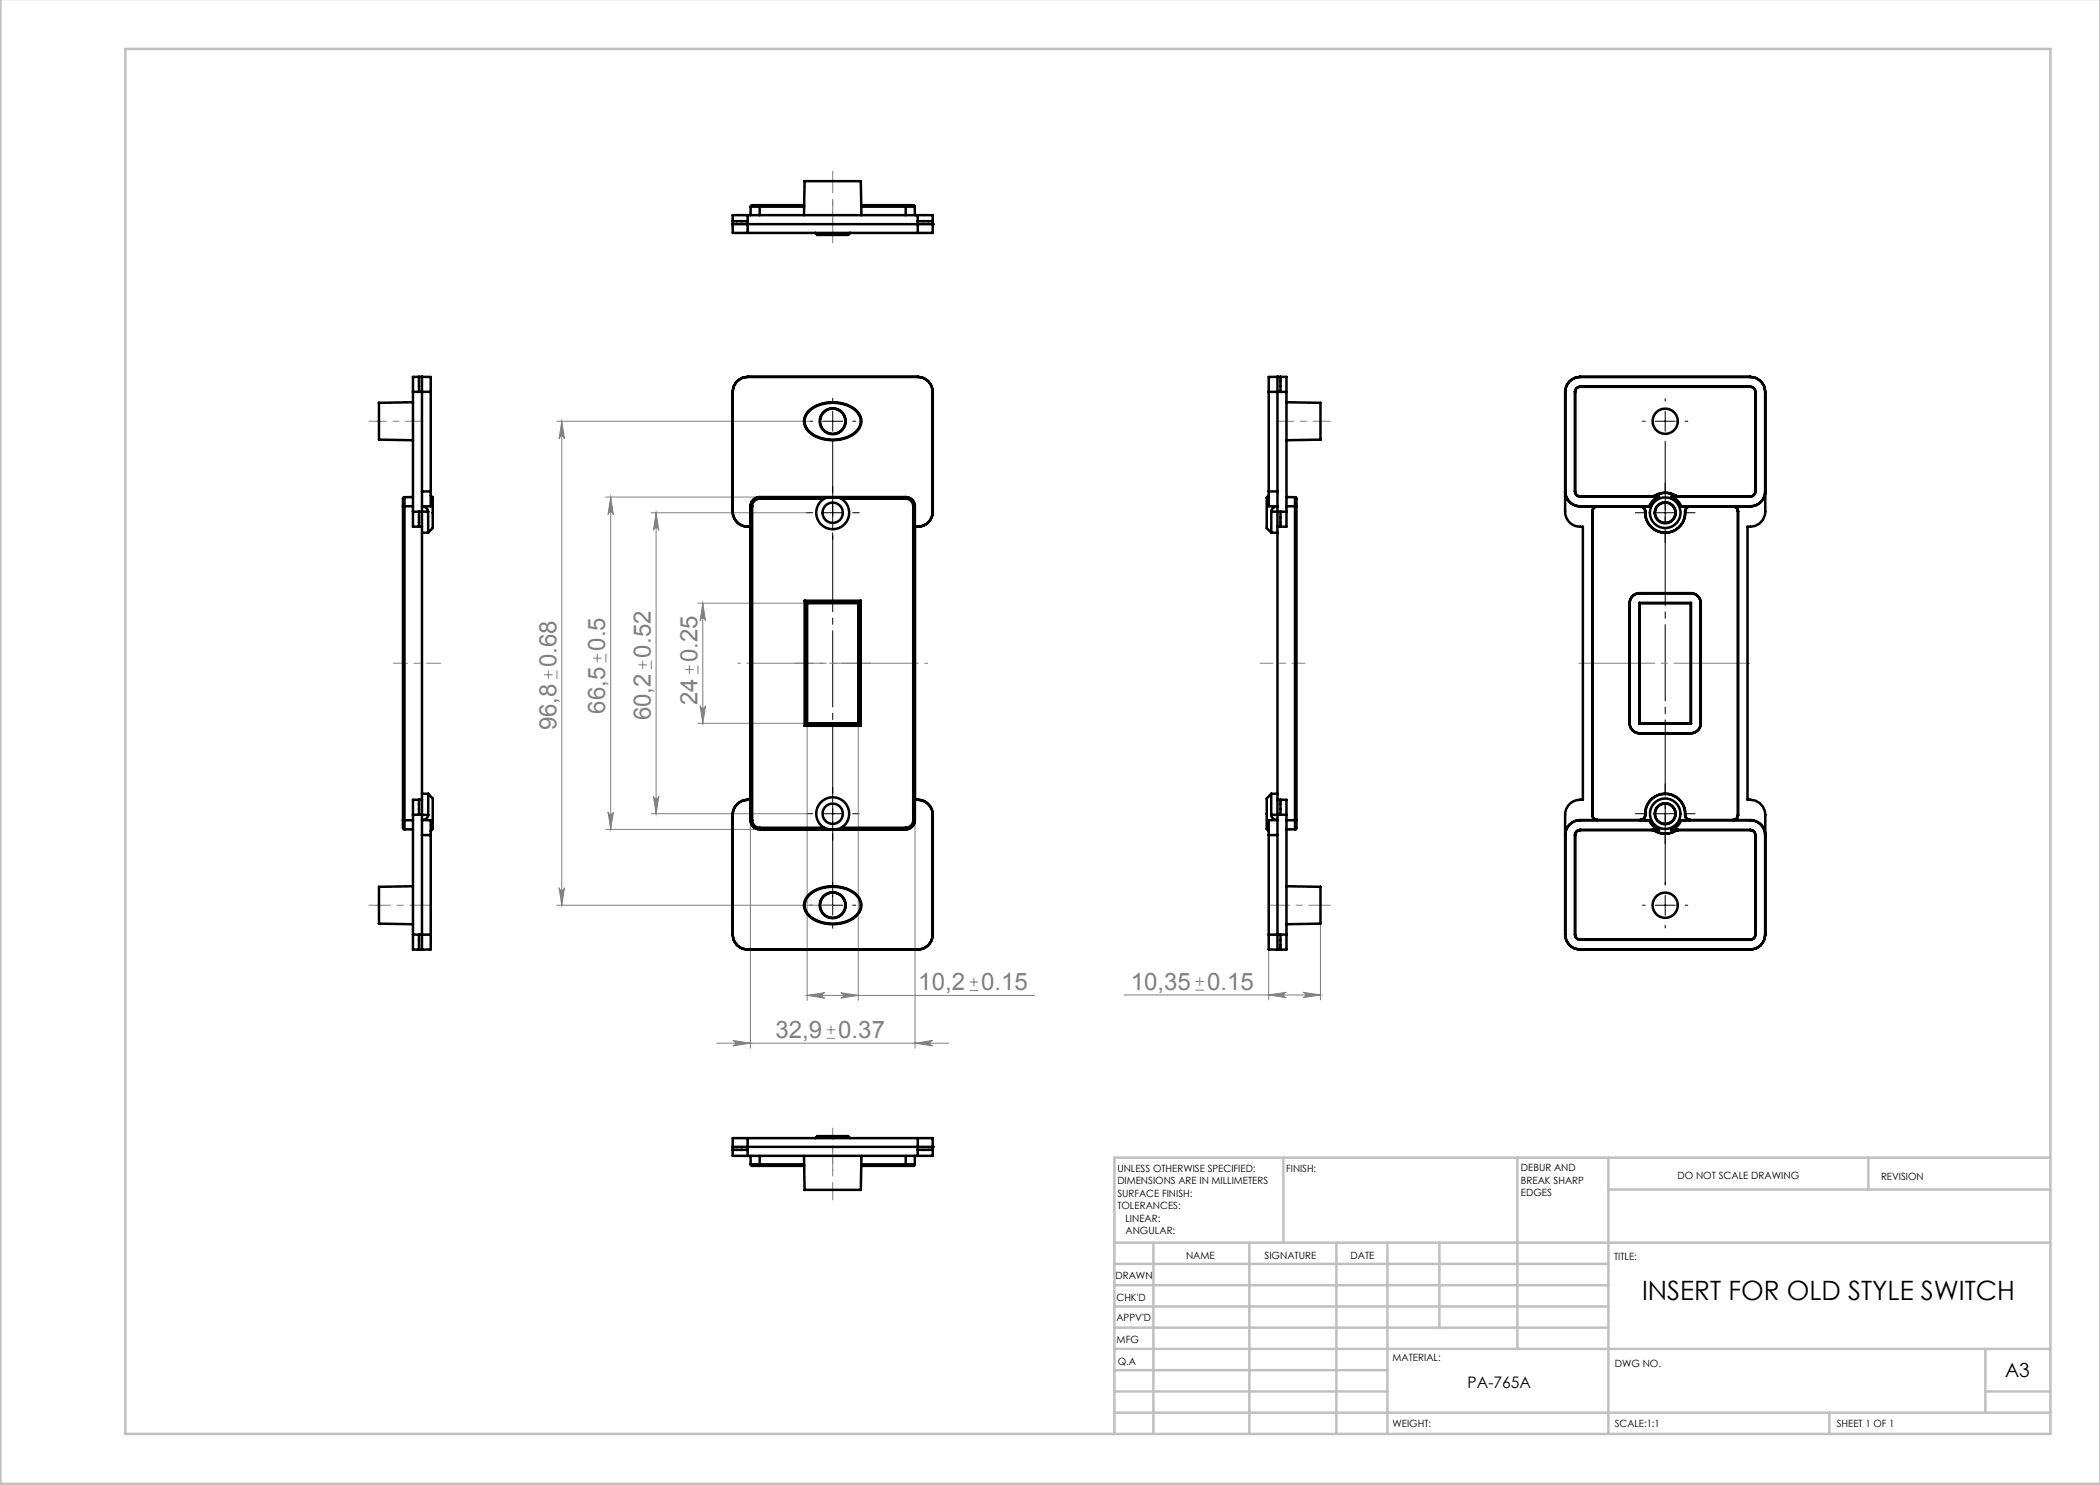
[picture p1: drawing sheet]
<svg xmlns="http://www.w3.org/2000/svg" width="420mm" height="297mm" viewBox="0 0 420 297" stroke-linecap="round" stroke-linejoin="round" font-family="sans-serif">
<g fill="none" stroke="#808080" stroke-width=".2">
<path d="M111.4 84.2h50.5M112.4 84.2l.5 3.5a.54 .54 0 0 0-.5-.5 .54 .54 0 0 0-.6 .5zM112.4 84.2v96.8M121.1 99.4h30.8M122.1 99.4l.6 3.5a.54 .54 0 0 0-.6-.5 .54 .54 0 0 0-.5 .5zM122.1 99.4v66.5M130.2 102.5h31M131.2 102.5l.6 3.5a.54 .54 0 0 0-.6-.5 .54 .54 0 0 0-.5 .5zM131.2 102.5v60.2M108.8 135h1.7M109.7 134.1v1.7M111.4 134.1v1.7"/>
<path d="M118.6 131.6h1.7M119.5 130.8v1.7M121.2 130.8v1.7M127.7 133h1.7M128.5 132.1v1.7M130.3 132.1v1.7M137 133.9h1.7M137.9 133.1v1.7M139.6 120.6h21.8M139.6 133.1v1.7M140.6 120.6l.5 3.5a.54 .54 0 0 0-.5-.5 .54 .54 0 0 0-.6 .5zM140.6 120.6v24.1"/>
<path d="M130.7 159.2a.54 .54 0 0 0 .5 .6 .54 .54 0 0 0 .6-.6l-.6 3.5zM139.6 144.7h21.8M140 141.2a.54 .54 0 0 0 .6 .5 .54 .54 0 0 0 .5-.5l-.5 3.5zM150.1 160v49.6M161.4 144.7v55.4M171.6 144.7v55.4M183 160v49.6M111.8 177.5a.54 .54 0 0 0 .6 .6 .54 .54 0 0 0 .5-.6l-.5 3.5zM121.1 165.9h30.8M121.6 162.4a.54 .54 0 0 0 .5 .5 .54 .54 0 0 0 .6-.5l-.6 3.5zM130.2 162.7h31M111.4 181h55.1"/>
<path d="M161.4 199.1h45.5M161.4 199.1l3.5-.6a.54 .54 0 0 0-.5 .6 .54 .54 0 0 0 .5 .5zM168.1 198.5l3.5 .6-3.5 .5a.54 .54 0 0 0 .6-.5 .54 .54 0 0 0-.6-.6zM193.9 198.1h1.7M193.9 196.4h1.7M194.8 195.5v1.8M224.8 199h39.3M239.1 198h1.7M239.1 196.3h1.7M240 195.4v1.8M253.7 186.9v13.1M253.7 199l3.5-.5a.54 .54 0 0 0-.5 .5 .54 .54 0 0 0 .5 .5z"/>
<path d="M260.6 198.5l3.5 .5-3.5 .5a.54 .54 0 0 0 .5-.5 .54 .54 0 0 0-.5-.5zM264.1 184.7v15.3M143.3 208.6h46.4M146.6 208.1l3.5 .5-3.5 .6a.54 .54 0 0 0 .5-.6 .54 .54 0 0 0-.5-.5zM165.3 207.7h1.8M165.3 206h1.8M166.2 205.1v1.7M183 208.6l3.5-.5a.54 .54 0 0 0-.5 .5 .54 .54 0 0 0 .5 .6z"/>
</g>
<g fill="none" stroke="#000" stroke-width=".2" stroke-dasharray="15.2 1.3 1.3 1.3">
<path d="M162.5 84.2h-.6M166.5 98.5v-1.3M166.5 80.2v-.6M170.5 84.2h.6M329 84.2h-.5M333 98.5v-1.9M333 80.2v-.5M337 84.2h.6M162.5 102.5h-1.3M166.5 106.5v1.3M170.5 102.5h1.3M329 102.5h-1.9"/>
<path d="M333 106.5v2M337 102.5h2M166.5 158.7v-1.3M333 158.7v-1.9M162.5 162.7h-1.3M166.5 166.7v1.3M166.5 177v-.6M170.5 162.7h1.3M329 162.7h-1.9M333 166.7v2M333 177v-.5M337 162.7h2"/>
<path d="M162.5 181h-.6M166.5 185v.6M170.5 181h.6M329 181h-.5M333 185v.6M337 181h.6"/>
</g>
<path d="M333 88.2v88.6" fill="none" stroke="#000" stroke-width=".2" stroke-dasharray="15.2 1.3 1.3 1.3" stroke-dashoffset="1.4"/>
<path d="M166.5 88.2v91.1" fill="none" stroke="#000" stroke-width=".2" stroke-dasharray="15.2 1.3 1.3 1.3" stroke-dashoffset=".2"/>
<g fill="none" stroke="#000" stroke-width=".2">
<path d="M164.5 84.2h4M166.5 82.2v4M331 84.2h4M333 82.2v4M164.5 102.5h4M166.5 100.5v4M331 102.5h4M333 100.5v4M164.5 162.7h4M166.5 160.7v4M166.5 179v4M331 162.7h4"/>
<path d="M333 160.7v4M333 179v4M164.5 181h4M331 181h4"/>
</g>
<path d="M314.7 132.6h36.3" fill="none" stroke="#808080" stroke-width=".2" stroke-dasharray="15.2 1.3 1.3 1.3" stroke-dashoffset="-1"/>
<path d="M252 132.6h9" fill="none" stroke="#808080" stroke-width=".2" stroke-dasharray="15.2 1.3 1.3 1.3" stroke-dashoffset="12.7"/>
<path d="M166.5 34.2v12.5M73.8 181h12.5M266.1 181h-12.5" fill="none" stroke="#808080" stroke-width=".2" stroke-dasharray="15.2 1.3 1.3 1.3" stroke-dashoffset="10.9"/>
<path d="M73.8 84.2h10.8M266.1 84.2h-10.8M166.5 240v-10.8" fill="none" stroke="#808080" stroke-width=".2" stroke-dasharray="15.2 1.3 1.3 1.3" stroke-dashoffset="11.7"/>
<path d="M174.1 132.6h-15.2" fill="none" stroke="#808080" stroke-width=".2" stroke-dasharray="15.2 1.3 1.3 1.3" stroke-dashoffset="7.6"/>
<path d="M185.5 132.6h-38" fill="none" stroke="#808080" stroke-width=".2" stroke-dasharray="15.2 1.3 1.3 1.3" stroke-dashoffset="-1.9"/>
<path d="M88.1 132.6h-9.4" fill="none" stroke="#808080" stroke-width=".2" stroke-dasharray="15.2 1.3 1.3 1.3" stroke-dashoffset="12.4"/>
<path d="M166.5 225.6v8.4" fill="none" stroke="#808080" stroke-width=".2" stroke-dasharray="15.2 1.3 1.3 1.3" stroke-dashoffset="13"/>
<path d="M166.5 48.6v-8.4" fill="none" stroke="#808080" stroke-width=".2" stroke-dasharray="15.2 1.3 1.3 1.3" stroke-dashoffset="12.9"/>
<g fill="none" stroke="#c0c0c0" stroke-width=".5">
<path d="M.1 -.1v296.9h419.9M25.1 9.8h385v277h-385zM256.7 231.5v17M303.5 231.5v38.3M321.7 231.5v55.3M321.7 237.9h88.4M373.7 231.5v6.4M410.1 231.5h-187.2v55.3M222.9 248.5h187.2M222.9 257h98.8M222.9 252.8h98.8M230.7 248.5v38.3"/>
<path d="M249.9 248.5v38.3M267.3 248.5v38.3M277.5 248.5v38.3M287.9 248.5v17M222.9 265.5h98.8M222.9 261.3h98.8M222.9 278.3h54.6M222.9 274h54.6M222.9 269.8h187.2M397.1 278.3h13M397.1 269.8v12.7M222.9 282.5h187.2"/>
<path d="M365.9 282.5v4.3"/>
</g>
<g fill="#808080">
<path d="M260.6 198.5l3.5 .5-3.5 .5a.54 .54 0 0 0 .5-.5 .54 .54 0 0 0-.5-.5zM253.7 199l3.5-.5a.54 .54 0 0 0-.5 .5 .54 .54 0 0 0 .5 .5zM183 208.6l3.5-.5a.54 .54 0 0 0-.5 .5 .54 .54 0 0 0 .5 .6zM146.6 208.1l3.5 .5-3.5 .6a.54 .54 0 0 0 .5-.6 .54 .54 0 0 0-.5-.5z"/>
<path d="M161.4 199.1l3.5-.6a.54 .54 0 0 0-.5 .6 .54 .54 0 0 0 .5 .5zM168.1 198.5l3.5 .6-3.5 .5a.54 .54 0 0 0 .6-.5 .54 .54 0 0 0-.6-.6z"/>
<path d="M121.6 162.4a.54 .54 0 0 0 .5 .5 .54 .54 0 0 0 .6-.5l-.6 3.5zM122.1 99.4l.6 3.5a.54 .54 0 0 0-.6-.5 .54 .54 0 0 0-.5 .5z"/>
<path d="M140.6 120.6l.5 3.5a.54 .54 0 0 0-.5-.5 .54 .54 0 0 0-.6 .5zM140 141.2a.54 .54 0 0 0 .6 .5 .54 .54 0 0 0 .5-.5l-.5 3.5zM131.2 102.5l.6 3.5a.54 .54 0 0 0-.6-.5 .54 .54 0 0 0-.5 .5zM130.7 159.2a.54 .54 0 0 0 .5 .6 .54 .54 0 0 0 .6-.6l-.6 3.5zM112.4 84.2l.5 3.5a.54 .54 0 0 0-.5-.5 .54 .54 0 0 0-.6 .5zM111.8 177.5a.54 .54 0 0 0 .6 .6 .54 .54 0 0 0 .5-.6l-.5 3.5z"/>
</g>
<g fill="none" stroke="#000" stroke-width=".5">
<path d="M160.9 36.2l-.1 6.8M160.9 36.2h11.3l.1 6.8M146.5 44.8l.1 1.8h2.9M146.5 44.8h3M146.5 44.2h3M149.5 44.8h37.1M149.5 44.8v1.8M149.5 46.6h34.1M149.5 44.2v.6M149.5 43h-3v1.8M149.5 43v1.2M149.5 43h34"/>
<path d="M150.1 41.3h1.8M150.1 41.3v1.7M151.9 41v.3M151.9 41h-1.5l-.3 .3M151.9 41.3v1.7M151.9 41h8.9M151.9 41.3h8.9M163.1 46.6l.4 .4M163.5 47h6.1M169.6 47h.1M170 46.6l-.4 .4M172.2 41h8.9"/>
<path d="M172.3 41.3h8.8M181.1 41.3h1.8M181.1 41v.3M181.1 41h1.6l.2 .3M181.1 41.3v1.7M182.9 41.3l.1 1.7M183.5 43h3l.1 1.2M183.5 43l.1 1.2M183.6 44.2v2.4M183.6 44.2h3M186.6 44.2v.6M186.6 44.8l-.1 1.8h-2.9"/>
<path d="M82.6 78.4v23.9M83.8 75.4v3M83.8 78.4h-1.2M84.4 75.4h1.7v3M84.4 75.4v26.9M84.4 75.4h-1.8v3M86.1 78.4h-2.3M86.1 78.4v19.9M146.5 78.4h.1M146.5 78.4v23.9M149.5 75.4h.1M149.5 75.4a3 3 0 0 0-3 3"/>
<path d="M149.5 75.4h34M183.5 75.4a3 3 0 0 1 3 3h.1M183.6 75.4h-.1M183.6 75.4h.1M183.6 75.4a3 3 0 0 1 3 3M183.6 75.4h-34.1a3 3 0 0 0-3 3M186.6 78.4h.1M186.6 78.4v23.9M253.7 78.4h2.4M253.7 78.4v19.9M255.5 75.4v26.9M255.5 75.4h-1.8v3"/>
<path d="M255.5 75.4h1.8v3M256.1 75.4v3M256.1 78.4h1.2M257.3 78.4v23.9M313 78.4v23.9a3.1 3.1 0 0 0 3.6 3v54.6a3.1 3.1 0 0 0-3.6 3.1v23.9M313 78.4h.1M313.1 78.4v19.9M315 78.4h.1M315 78.4v19.9M316 75.4a2.97 2.97 0 0 0-2.9 3M316 75.4a3 3 0 0 0-3 3M316 77.3a1.03 1.03 0 0 0-1 1.1"/>
<path d="M316 77.4a1 1 0 0 0-1 1M316 75.4h34.1M316 75.4h.1M316 77.3v.1M316 77.3h34.1M350.1 75.4a2.97 2.97 0 0 1 2.9 3M350.1 75.4a3 3 0 0 1 3 3M350.1 77.3a1.03 1.03 0 0 1 1 1.1M350.1 77.4a1 1 0 0 1 1 1M350.1 75.4h.1M350.1 77.3v.1M351.1 78.4h.1"/>
<path d="M351.1 78.4v19.9M353 78.4h.1M353 78.4v19.9M353.1 78.4v23.9a3.1 3.1 0 0 1-3.6 3v54.6a3.1 3.1 0 0 1 3.6 3.1v23.9M75.8 87.9l6.8 .1M80.9 99.4v1.8M80.9 99.4l-.3 .3v1.5M82.6 80.4l-6.8 .2v7.3M82.6 99.4h-1.7M84.4 98.3h1.7M86.1 98.3v3h-1.7M86.1 99.1l.4 .4v6.1l-.9 .9"/>
<path d="M151.9 99.7a1.5 1.5 0 0 0-1.5 1.5M151.9 99.4v.3M151.9 99.4a1.8 1.8 0 0 0-1.8 1.8M151.9 99.4a1.84 1.84 0 0 0-1.8 1.8M151.9 99.7h12.9M151.9 99.4h29.2M151.9 99.4h.1M161.8 82.3a7.4 7.4 0 0 1 9.6 .1 2.88 2.88 0 0 1-1 4.5 7.6 7.6 0 0 1-8.6-.7 2.67 2.67 0 0 1 0-3.9zM161.8 82.1a7.6 7.6 0 0 1 9.5 0 2.89 2.89 0 0 1-.6 4.8 7.5 7.5 0 0 1-9.3-1 2.76 2.76 0 0 1 .4-3.8zM164.8 99.7a3.3 3.3 0 0 0-.8 5 3.3 3.3 0 0 0 5 0 3.3 3.3 0 0 0-.7-5M166.3 99.4l-1.5 .3M166.8 99.4l1.5 .3"/>
<path d="M168.3 99.7h12.8M181.1 99.7a1.5 1.5 0 0 1 1.5 1.5M181.1 99.4v.3M181.1 99.4a1.81 1.81 0 0 1 1.8 1.8M181.1 99.4a1.83 1.83 0 0 1 1.9 1.8M181.1 99.4h.1M253.7 98.3v3h1.8M253.7 99.1l-.4 .4v6.1l1 .9M253.7 98.3h1.8M257.3 80.4l6.8 .2v7.3M257.3 99.4h1.7M259 99.4v1.8"/>
<path d="M259 99.4l.3 .3v1.5M264.1 87.9l-6.8 .1M313.1 98.3a2.97 2.97 0 0 0 2.9 3M313.1 98.3a2.94 2.94 0 0 0 2.9 3M315 98.3a1.03 1.03 0 0 0 1 1M315 98.3h.1M315 98.3a1 1 0 0 0 1 1M316 99.3h.1M316 99.3h15.8M330.4 99.3h.1M330.4 99.3h1.4M330.9 99.1l-.5 .2"/>
<path d="M330.9 99.1a4 4 0 0 1 4.2 0M330.9 99.1l.1 .1M331 99.2l-.6 .1M331 99.2a4 4 0 0 1 4.1 0M331.8 99.3a3.5 3.5 0 0 0-2 2M334.3 99.3a3.5 3.5 0 0 1 2 2M334.3 99.3h15.8M335.1 99.2l.5 .1M335.1 99.1l.6 .2M335.1 99.1v.1M335.6 99.3h-1.3M335.7 99.3h-.1"/>
<path d="M350.1 99.3h.1M351.1 98.3a1 1 0 0 1-1 1M351.1 98.3h.1M351.1 98.3a1.03 1.03 0 0 1-1 1M353 98.3a2.97 2.97 0 0 1-2.9 3M353 98.3a2.94 2.94 0 0 1-2.9 3M80.6 101.2h.3M80.6 101.2v62.8M80.9 101.2h1.7M80.9 101.2v62.8M82.6 102.3v3h1.8M82.6 102.3h1.2"/>
<path d="M83.8 102.3h.6M83.8 102.3v3M84.4 102.3v3M84.4 105.3v54.6M84.5 101.3a1.16 1.16 0 0 1 1.1 1M85.6 102.3v4.2M85.6 106.5l-1.2 .1M85.6 102.3h-1.2M146.5 102.3a3 3 0 0 0 3 3M146.5 102.3h.1M149.5 105.3h.1M150.1 101.2h.1"/>
<path d="M150.1 105.3h-.6M150.1 101.2v4.1M150.1 105.3v54.7M150.1 101.2h.3M150.1 101.2v62.8M150.4 101.2v62.8M182.6 101.2h.3M182.6 101.2v62.8M182.9 101.2h.1M182.9 101.2v62.8M183 105.3h.6M183 101.2v62.8"/>
<path d="M183 105.3h.1M183.5 105.3h.1M186.5 102.3a3 3 0 0 1-3 3M186.6 102.3h.1M186.6 102.3a3 3 0 0 1-3 3M254.3 102.3v4.2M254.3 106.5l1.2 .1M254.3 102.3h1.2M255.4 101.3a1.17 1.17 0 0 0-1.1 1M255.5 102.3v3M255.5 102.3h.6M255.5 105.3v54.6"/>
<path d="M256.1 102.3v3M257.3 102.3v3h-1.8M257.3 101.2h1.7M257.3 102.3h-1.2M259 101.2h.3M259 101.2v62.8M259.3 101.2v62.8M316 101.3h.1M316 101.3h13.8M316 101.3h12M318.5 102.3a.98 .98 0 0 1 1-1 1 1 0 0 0-1 1M318.5 102.3v60.7"/>
<path d="M318.5 102.3h.1M327.9 118.6a2 2 0 0 0-2 2M327.9 118.6h10.3M328 101.3a1 1 0 0 1 1 1M328 101.3a.99 .99 0 0 1 1.1 1M328 101.3h.1M329 102.3a4 4 0 0 0 4 4.3 4 4 0 0 0 4.1-4.3M329.1 102.3a4 4 0 0 0 3.9 4.2 4 4 0 0 0 4-4.2M329.1 102.3h-.1M329.8 101.3h-1.8M336.3 101.3h1.7M336.3 101.3h13.8"/>
<path d="M337 102.3h.1M338 101.3a.99 .99 0 0 0-1 1M338 101.3h.1M338 101.3a1 1 0 0 0-.9 1M338.1 118.6a2 2 0 0 1 2 2M338.2 118.6a2 2 0 0 1 2 2M338.2 118.6h-.1M346.6 101.3a1 1 0 0 1 1 1M346.6 101.3h.1M347.6 102.3h.1M347.6 102.3v60.7M350.1 101.3h.1"/>
<path d="M350.1 101.3h-12.1M160.9 120.1l.5 .5M160.9 120.1v25.1M160.9 120.1h11.2M161.4 120.6h10.2M161.4 120.6v24.1M171.6 120.6v24.1M172.1 120.1l-.5 .5M172.1 120.1v25.1M325.9 120.6h.1M325.9 120.6v24.1M327.9 120.6h10.3"/>
<path d="M327.9 120.6h.1M327.9 120.6v24.1M327.9 120.6h10.2M338.1 120.6v24.1M338.2 120.6h-.1M338.2 120.6v24.1M340.2 120.6v24.1M340.2 120.6h-.1M83.8 160v3M84.4 159.9v3.1M84.4 159.9l-1.8 .1v3M84.4 158.7l1.2 .1"/>
<path d="M85.6 158.8l.9 .9v6.1l-.4 .4M85.6 158.8v4.2M149.5 159.9a3 3 0 0 0-3 3.1M149.5 159.9l.6 .1M149.5 159.9v.1M149.5 160a3 3 0 0 0-3 3M150.1 160v4M160.9 145.2h11.2M161.4 144.7l-.5 .5M161.4 144.7h10.2M171.6 144.7l.5 .5M183 159.9v.1"/>
<path d="M183.5 160a3 3 0 0 1 3 3M183.6 159.9a3 3 0 0 1 3 3.1M183.6 159.9l-.6 .1M183.6 160h-.1M254.2 158.8l-.9 .9v6.1l.4 .4M254.2 158.8v4.2M255.5 159.9v3.1M255.5 159.9l1.8 .1v3M255.5 158.7l-1.3 .1M256.1 160v3M325.9 144.7a2 2 0 0 0 2 2M325.9 144.7h.1"/>
<path d="M327.9 144.7h10.3M327.9 146.7h10.3M327.9 144.7h.1M327.9 144.7h10.2M338.1 146.7h.1M338.1 144.7h.1M340.1 144.7a2 2 0 0 1-2 2M340.1 144.7h.1M340.2 144.7a2 2 0 0 1-2 2M80.6 164v1.6l.3 .3M80.6 164h.3M80.9 164v1.9"/>
<path d="M80.9 164h1.7M80.9 165.9h1.7M82.6 177.2l-6.8 .2v7.3l6.8 .1M82.6 163v23.9M83.8 163h.6M83.8 163h-1.2M84.4 163v26.9M84.4 164h1.7v3M84.4 167h1.7M84.4 163h1.2M85.6 163a1.11 1.11 0 0 1-1.1 1M86.1 167v19.9"/>
<path d="M146.5 163h.1M146.5 163v23.9M150.1 164a1.83 1.83 0 0 0 1.8 1.9M150.1 164h.1M150.1 164a1.8 1.8 0 0 0 1.8 1.9M150.1 164h.3M150.4 164a1.51 1.51 0 0 0 1.5 1.6M151.9 165.6v.3M151.9 165.6h12.9M151.9 165.9h29.2M151.9 165.9h.1M161.8 179.1a7.4 7.4 0 0 1 9.6 .1 2.87 2.87 0 0 1-1.2 4.6 7.4 7.4 0 0 1-8.7-1.1 2.63 2.63 0 0 1 .3-3.6z"/>
<path d="M161.8 178.9a7.6 7.6 0 0 1 9.6 .1 2.99 2.99 0 0 1-1 4.9 7.6 7.6 0 0 1-8.9-1 2.8 2.8 0 0 1 .3-4zM164.8 165.6a3.3 3.3 0 0 1-.8-5 3.3 3.3 0 0 1 5 0 3.3 3.3 0 0 1-.7 5M164.8 165.6l1.5 .3M168.3 165.6l-1.5 .3M168.3 165.6h12.8M181.1 165.6v.3M181.1 165.9h.1M182.6 164h.3M182.6 164a1.51 1.51 0 0 1-1.5 1.6M182.9 164a1.81 1.81 0 0 1-1.8 1.9M182.9 164h.1M183 164a1.83 1.83 0 0 1-1.9 1.9"/>
<path d="M186.6 163h.1M186.6 163v23.9M253.7 167h1.8M253.7 167v19.9M254.2 163a1.11 1.11 0 0 0 1.2 1M255.5 163v26.9M255.5 164h-1.8v3M255.5 163h.6M255.5 163h-1.3M256.1 163h1.2M257.3 177.2l6.8 .2v7.3l-6.8 .1M257.3 164h1.7"/>
<path d="M257.3 163v23.9M259 164v1.9M259 164h.3M259 165.9h-1.7M259.3 164v1.6l-.3 .3M313.1 167v19.9M315 167h.1M315 167v19.9M316 164a2.97 2.97 0 0 0-2.9 3M316 166a1.03 1.03 0 0 0-1 1M316 166a1 1 0 0 0-1 1M316 164a2.95 2.95 0 0 0-2.9 3"/>
<path d="M316 164h.1M316 166h.1M316 164h13.8M318.5 163a1 1 0 0 0 1 1 .97 .97 0 0 1-1-1M318.5 163h.1M328 164h-12M328 164h.1M328 164h1.8M329 163a1 1 0 0 1-1 1M329 163a4 4 0 0 1 4-4.3 4 4 0 0 1 4.1 4.3M329 163h.1M329.1 163a.98 .98 0 0 1-1.1 1"/>
<path d="M329.1 163a4 4 0 0 1 3.9-4.2 4 4 0 0 1 4 4.2M329.8 164a3.5 3.5 0 0 0 2 2M330.4 166l.5 .2M330.4 166l.6 .1M330.4 166h.1M330.9 166.2a4 4 0 0 0 4.2 0M331 166.1a4 4 0 0 0 4.1 0M331 166.1l-.1 .1M331.8 166h-1.4M331.8 166h-15.8M334.3 166h1.3M334.3 166h15.8"/>
<path d="M335.1 166.1v.1M335.6 166l-.5 .1M335.6 166h.1M335.7 166l-.6 .2M336.3 164a3.5 3.5 0 0 1-2 2M336.3 164h13.8M337 163a.99 .99 0 0 0 1 1M337.1 163a1 1 0 0 0 .9 1M337.1 163h-.1M338 164h-1.7M338 164h12.1M338 164h.1"/>
<path d="M346.6 164h.1M347.6 163h.1M347.6 163a1 1 0 0 1-1 1M350.1 166a1.03 1.03 0 0 1 1 1M350.1 164a2.97 2.97 0 0 1 2.9 3M350.1 164a2.95 2.95 0 0 1 2.9 3M350.1 166a1 1 0 0 1 1 1M350.1 164h.1M350.1 166h.1M351.1 167h.1M351.1 167v19.9M353 167v19.9"/>
<path d="M82.6 186.9v3h1.8M82.6 186.9h1.2M83.8 186.9h2.3M83.8 186.9v3M84.4 189.9h.1M86.1 186.9v3h-1.7M146.5 186.9a3 3 0 0 0 3 3h34.1M146.5 186.9a3 3 0 0 0 3 3M146.5 186.9h.1M149.5 189.9h.1M149.5 189.9h34M183.5 189.9h.1"/>
<path d="M183.6 189.9h.1M186.6 186.9h-.1a3 3 0 0 1-3 3M186.6 186.9h.1M186.6 186.9a3 3 0 0 1-3 3M253.7 186.9v3h1.8M256.1 186.9h-2.4M256.1 186.9v3M257.3 186.9v3h-1.8M257.3 186.9h-1.2M313 186.9a3 3 0 0 0 3 3M313 186.9h.1M313.1 186.9a2.97 2.97 0 0 0 2.9 3"/>
<path d="M315 186.9a1.03 1.03 0 0 0 1 1.1M315 186.9h.1M315 186.9a1 1 0 0 0 1 1M316 187.9v.1M316 189.9h.1M316 189.9h34.1M316 187.9h34.1M350.1 187.9v.1M350.1 189.9h.1M351.1 186.9a1 1 0 0 1-1 1M351.1 186.9h.1M351.1 186.9a1.03 1.03 0 0 1-1 1.1"/>
<path d="M353 186.9a2.97 2.97 0 0 1-2.9 3M353 186.9h.1M353.1 186.9a3 3 0 0 1-3 3M146.5 229.4h3M146.5 229.4v.6M146.5 230v1.2h3M146.5 230h3M149.5 229.4h37.1M149.5 227.6h-2.9l-.1 1.8M149.5 227.6v1.8M149.5 227.6h34.1M149.5 229.4v.6"/>
<path d="M149.5 230v1.2M149.5 231.2h34M150.1 231.2v1.7M150.1 232.9h1.8M150.1 232.9l.3 .3h1.5M151.9 232.9v.3M151.9 231.2v1.7M151.9 233.2h8.9M151.9 232.9h8.9M160.8 231.2l.1 6.8M163.1 227.6l.4-.4h6.1l.4 .4M172.2 233.2h8.9"/>
<path d="M172.3 232.9h8.8M172.3 231.2l-.1 6.8h-11.3M181.1 232.9h1.8M181.1 232.9v.3M181.1 231.2v1.7M182.9 232.9l-.2 .3h-1.6M183 231.2l-.1 1.7M183.6 230h3M183.6 230l-.1 1.2M183.6 227.6h2.9l.1 1.8M183.6 227.6v2.4M186.6 229.4l-.1 1.8h-3"/>
<circle cx="166.5" cy="84.2" r="2.6"/>
<circle cx="166.5" cy="84.2" r="2.53"/>
<circle cx="333" cy="84.2" r="2.53"/>
<circle cx="166.5" cy="102.5" r="2.03"/>
<circle cx="333" cy="102.5" r="2.03"/>
<circle cx="333" cy="102.5" r="2.1"/>
<circle cx="333" cy="102.5" r="3.1"/>
<circle cx="166.5" cy="162.7" r="2.03"/>
<circle cx="333" cy="162.7" r="2.1"/>
<circle cx="333" cy="162.7" r="3"/>
<circle cx="333" cy="162.7" r="2.03"/>
<circle cx="166.5" cy="181" r="2.6"/>
<circle cx="166.5" cy="181" r="2.53"/>
<circle cx="333" cy="181" r="2.53"/>
</g>
<g fill="#000">
<path d="M186.3 44.8a.25 .25 0 0 1 .5 0 .25 .25 0 0 1-.5 0zM146.3 44.8a.25 .25 0 0 1 .5 0 .25 .25 0 0 1-.5 0z"/>
<path d="M84.1 75.4a.25 .25 0 0 1 .5 0 .25 .25 0 0 1-.5 0zM80.6 99.4a.25 .25 0 0 1 .5 0 .25 .25 0 0 1-.5 0zM80.6 165.9a.25 .25 0 0 1 .5 0 .25 .25 0 0 1-.5 0z"/>
<path d="M255.2 189.9a.25 .25 0 0 1 .5 0 .25 .25 0 0 1-.5 0zM255.2 75.4a.25 .25 0 0 1 .5 0 .25 .25 0 0 1-.5 0zM258.7 99.4a.25 .25 0 0 1 .5 0 .25 .25 0 0 1-.5 0zM258.7 165.9a.25 .25 0 0 1 .5 0 .25 .25 0 0 1-.5 0z"/>
<path d="M186.3 229.4a.25 .25 0 0 1 .5 0 .25 .25 0 0 1-.5 0zM146.3 229.4a.25 .25 0 0 1 .5 0 .25 .25 0 0 1-.5 0z"/>
</g>
<text font-size="5.3" x="328.4" y="260.1">INSERT FOR OLD STYLE SWITCH</text>
<g font-size="4.8" fill="#808080">
<text x="121.1" y="130.2" transform="rotate(-90 121.1 130.2)">0.5</text>
<text x="130.1" y="131.5" transform="rotate(-90 130.1 131.5)">0.52</text>
<text x="111.3" y="133.5" transform="rotate(-90 111.3 133.5)">0.68</text>
<text x="139.5" y="132.5" transform="rotate(-90 139.5 132.5)">0.25</text>
<text x="121.1" y="142.8" transform="rotate(-90 121.1 142.8)">66,5</text>
<text x="139.5" y="141" transform="rotate(-90 139.5 141)">24</text>
<text x="111.3" y="146.1" transform="rotate(-90 111.3 146.1)">96,8</text>
<text x="130.1" y="144.1" transform="rotate(-90 130.1 144.1)">60,2</text>
<text x="183.7" y="198">10,2</text>
<text x="196.2" y="198">0.15</text>
<text x="226.2" y="197.9">10,35</text>
<text x="241.4" y="197.9">0.15</text>
<text x="155.1" y="207.5">32,9</text>
<text x="167.7" y="207.5">0.37</text>
</g>
<text font-size="3.9" x="401" y="275.4">A3</text>
<text font-size="3.2" x="293.5" y="277.7">PA-765A</text>
<g font-size="2">
<text x="223.5" y="234.4">UNLESS OTHERWISE SPECIFIED:</text>
<text x="223.5" y="236.9">DIMENSIONS ARE IN MILLIMETERS</text>
<text x="223.5" y="239.4">SURFACE FINISH:</text>
<text x="257.2" y="234.4">FINISH:</text>
<text x="304.2" y="234.3">DEBUR AND</text>
<text x="304.2" y="236.8">BREAK SHARP</text>
<text x="304.2" y="239.3">EDGES</text>
<text x="335.5" y="235.8">DO NOT SCALE DRAWING</text>
<text x="376.2" y="236">REVISION</text>
<text x="223.5" y="241.9">TOLERANCES:</text>
<text x="225.1" y="244.4">LINEAR:</text>
<text x="225.1" y="246.9">ANGULAR:</text>
<text x="237.2" y="251.8">NAME</text>
<text x="252.9" y="251.7">SIGNATURE</text>
<text x="270.1" y="251.7">DATE</text>
<text x="223.1" y="255.9">DRAWN</text>
<text x="322.8" y="252">TITLE:</text>
<text x="223.3" y="260.1">CHK'D</text>
<text x="223.3" y="264.2">APPV'D</text>
<text x="223.3" y="268.6">MFG</text>
<text x="223.5" y="272.9">Q.A</text>
<text x="278.5" y="272.3">MATERIAL:</text>
<text x="323" y="273.4">DWG NO.</text>
<text x="278.5" y="285.3">WEIGHT:</text>
<text x="323" y="285.4">SCALE:1:1</text>
<text x="367.4" y="285.4">SHEET 1 OF 1</text>
</g>
</svg>
